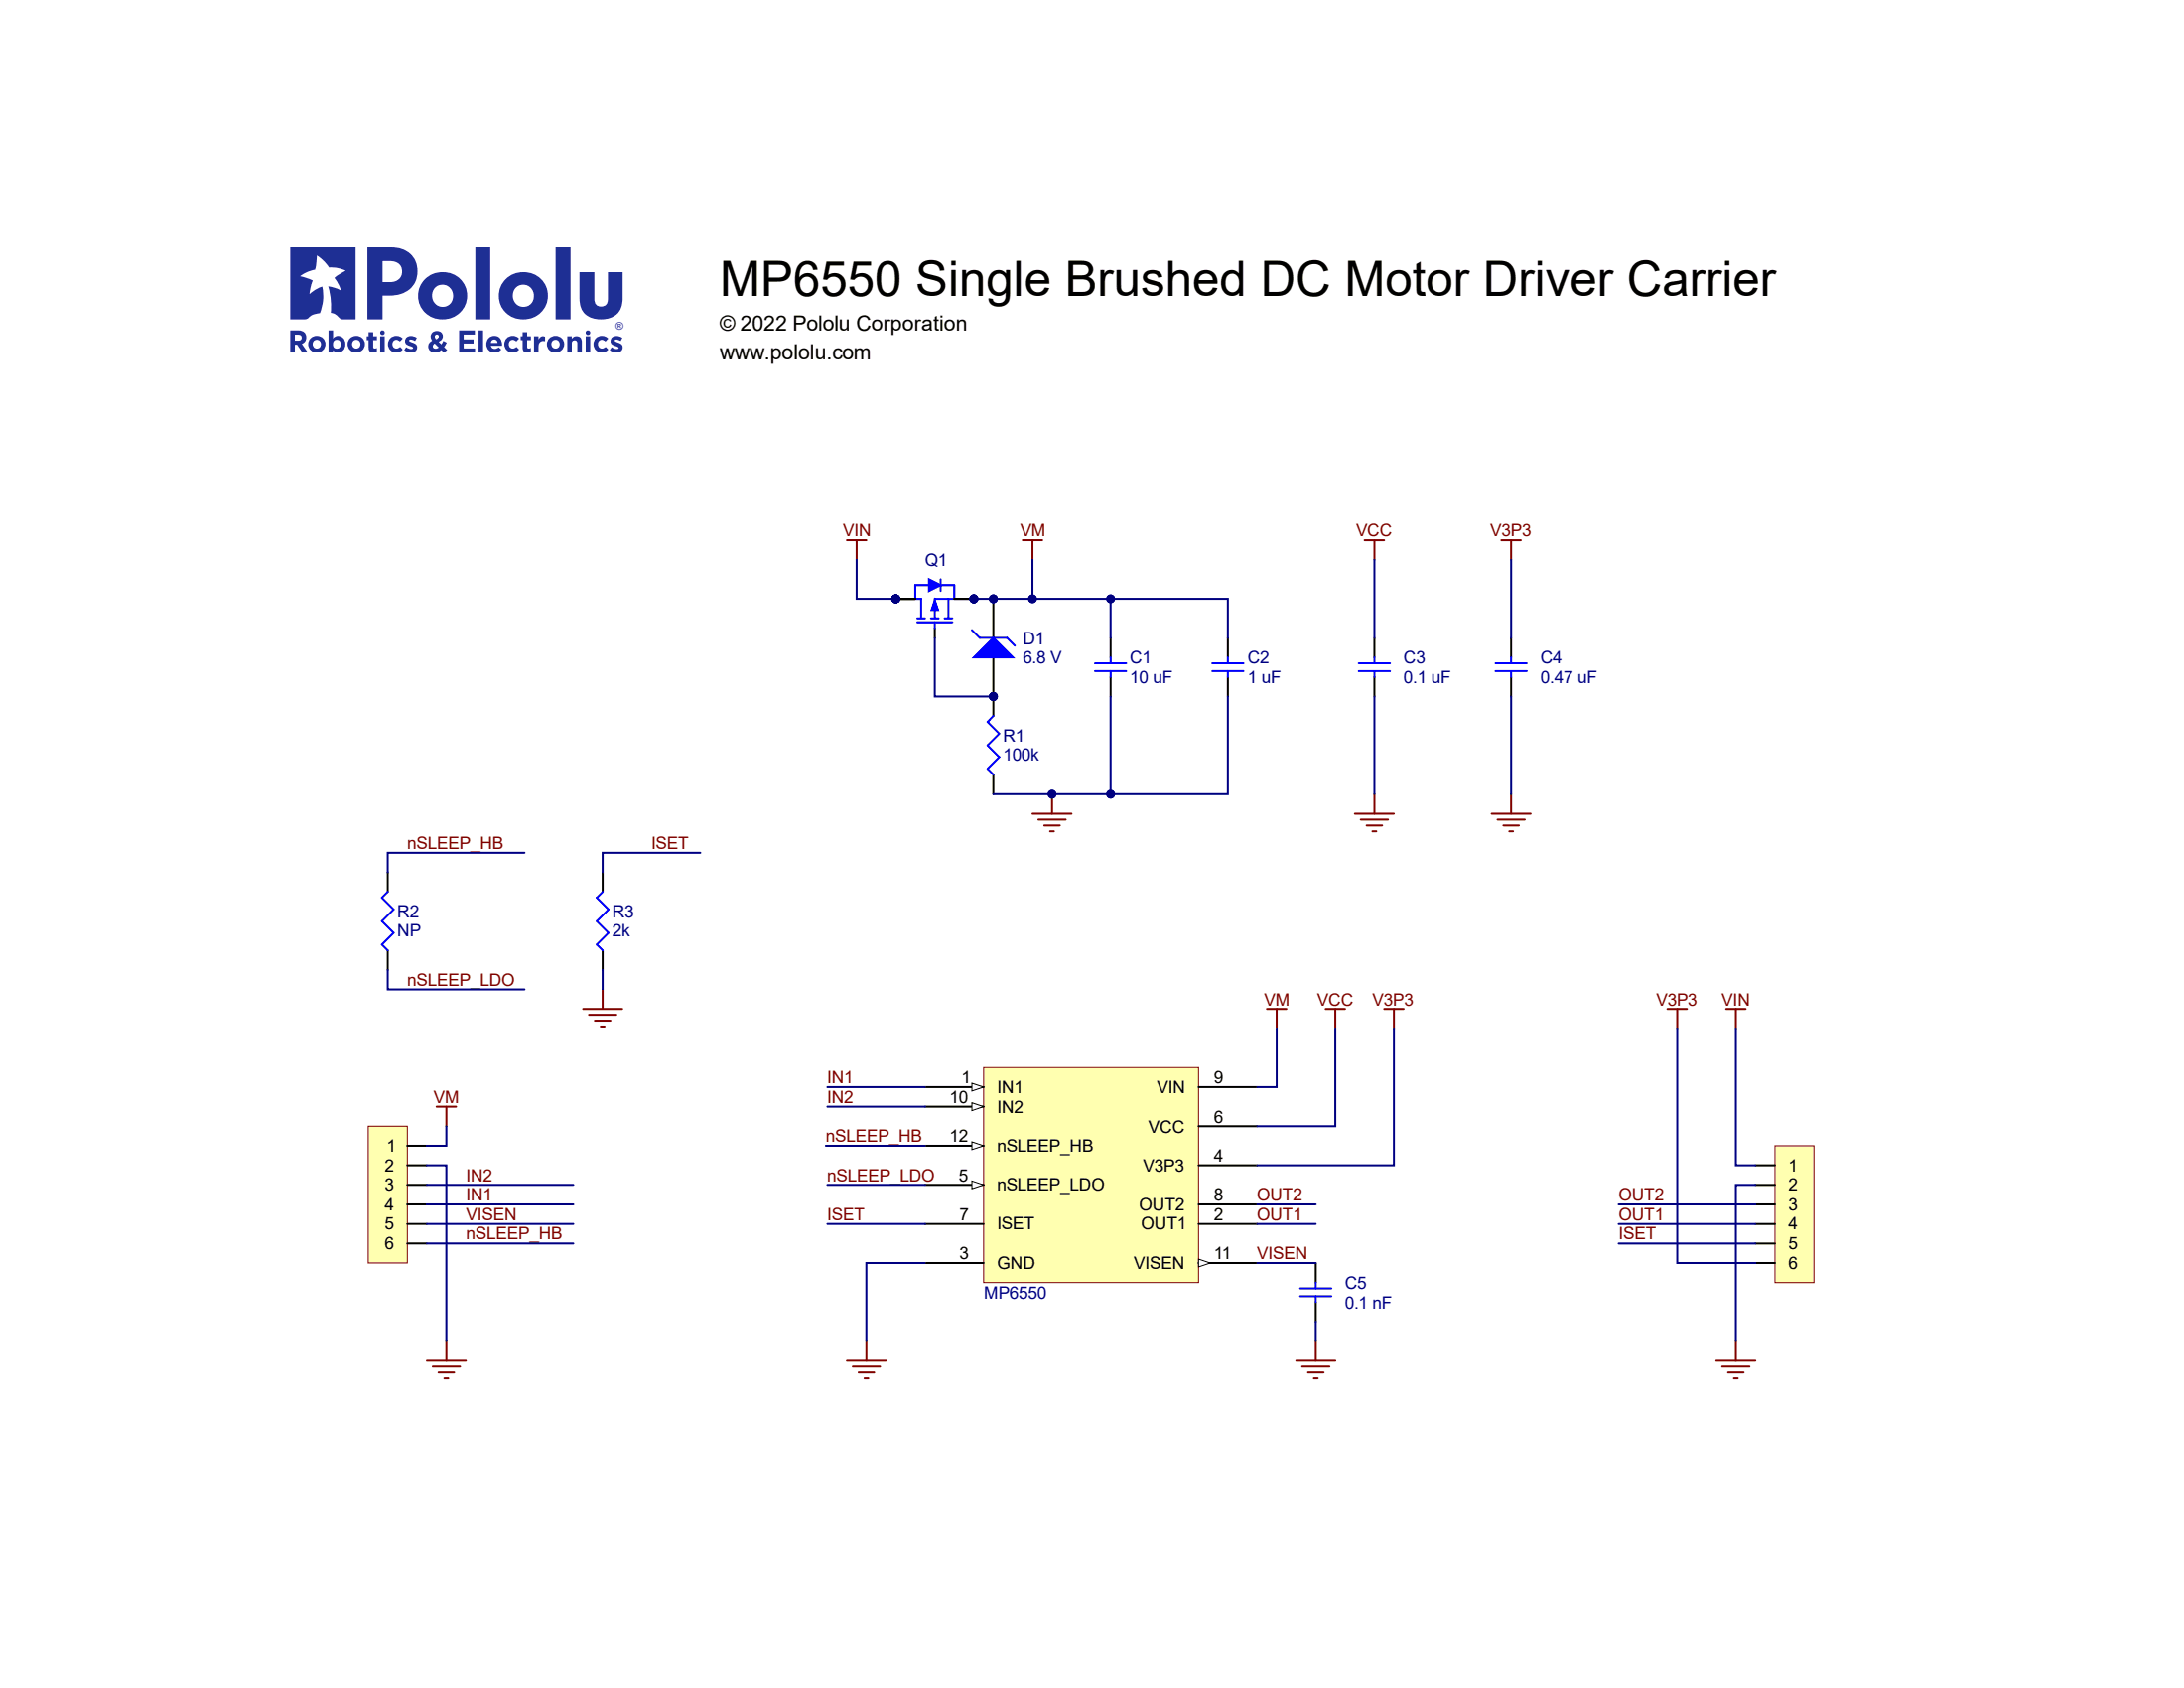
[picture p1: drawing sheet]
<svg xmlns="http://www.w3.org/2000/svg" width="279mm" height="216mm" viewBox="0 0 279 216" stroke-linecap="round" stroke-linejoin="round" font-family="sans-serif">
<path d="M108.3 69.1h2.5M109.6 69.1v2.5" fill="none" stroke="#800000" stroke-width=".25"/>
<circle cx="124.6" cy="76.6" r=".5" fill="#000080"/>
<circle cx="124.6" cy="76.6" r=".5" fill="none" stroke="#000080" stroke-width=".13"/>
<circle cx="114.6" cy="76.6" r=".5" fill="#000080"/>
<circle cx="114.6" cy="76.6" r=".5" fill="none" stroke="#000080" stroke-width=".13"/>
<circle cx="124.6" cy="76.6" r=".5" fill="#000080"/>
<circle cx="124.6" cy="76.6" r=".5" fill="none" stroke="#000080" stroke-width=".13"/>
<circle cx="124.6" cy="76.6" r=".5" fill="#000080"/>
<circle cx="124.6" cy="76.6" r=".5" fill="none" stroke="#000080" stroke-width=".13"/>
<circle cx="114.6" cy="76.6" r=".5" fill="#000080"/>
<circle cx="114.6" cy="76.6" r=".5" fill="none" stroke="#000080" stroke-width=".13"/>
<circle cx="114.6" cy="76.6" r=".5" fill="#000080"/>
<circle cx="114.6" cy="76.6" r=".5" fill="none" stroke="#000080" stroke-width=".13"/>
<circle cx="114.6" cy="76.6" r=".5" fill="#000080"/>
<circle cx="114.6" cy="76.6" r=".5" fill="none" stroke="#000080" stroke-width=".13"/>
<circle cx="114.6" cy="76.6" r=".5" fill="#000080"/>
<circle cx="114.6" cy="76.6" r=".5" fill="none" stroke="#000080" stroke-width=".13"/>
<path d="M119.6 80.3v1.3" fill="none" stroke="#000" stroke-width=".25"/>
<path d="M117.3 79.6h4.5M117.3 79.1h1M117.8 76.6v2.5M119.1 79.1h1M119.6 79.6v.7M120.8 79.1h1M121.3 76.6v2.5M122.1 76.6h-2.5v2.5" fill="none" stroke="#00f" stroke-width=".25"/>
<path d="M119.6 76.6l.5 1.5h-1z" fill="#00f"/>
<path d="M119.6 76.6l.5 1.5h-1z" fill="none" stroke="#00f" stroke-width=".13"/>
<path d="M117.1 76.6h.7" fill="none" stroke="#00f" stroke-width=".25"/>
<path d="M118.8 74.1l1.5 .7-1.5 .8z" fill="#00f"/>
<path d="M118.8 74.1l1.5 .7-1.5 .8zM118.8 74.8h-1.7v1.8M120.3 74.1v1.5M120.3 74.8h1.8v1.8" fill="none" stroke="#00f" stroke-width=".25"/>
<path d="M122.1 76.6h2.5" fill="none" stroke="#000" stroke-width=".25"/>
<circle cx="124.6" cy="76.6" r=".5" fill="#000080"/>
<circle cx="124.6" cy="76.6" r=".5" fill="none" stroke="#000080" stroke-width=".13"/>
<path d="M114.6 76.6h2.5" fill="none" stroke="#000" stroke-width=".25"/>
<circle cx="114.6" cy="76.6" r=".5" fill="#000080"/>
<circle cx="114.6" cy="76.6" r=".5" fill="none" stroke="#000080" stroke-width=".13"/>
<path d="M122.1 76.6h2.5" fill="none" stroke="#000" stroke-width=".25"/>
<circle cx="124.6" cy="76.6" r=".5" fill="#000080"/>
<circle cx="124.6" cy="76.6" r=".5" fill="none" stroke="#000080" stroke-width=".13"/>
<path d="M122.1 76.6h2.5" fill="none" stroke="#000" stroke-width=".25"/>
<circle cx="124.6" cy="76.6" r=".5" fill="#000080"/>
<circle cx="124.6" cy="76.6" r=".5" fill="none" stroke="#000080" stroke-width=".13"/>
<path d="M114.6 76.6h2.5" fill="none" stroke="#000" stroke-width=".25"/>
<circle cx="114.6" cy="76.6" r=".5" fill="#000080"/>
<circle cx="114.6" cy="76.6" r=".5" fill="none" stroke="#000080" stroke-width=".13"/>
<path d="M114.6 76.6h2.5" fill="none" stroke="#000" stroke-width=".25"/>
<circle cx="114.6" cy="76.6" r=".5" fill="#000080"/>
<circle cx="114.6" cy="76.6" r=".5" fill="none" stroke="#000080" stroke-width=".13"/>
<path d="M114.6 76.6h2.5" fill="none" stroke="#000" stroke-width=".25"/>
<circle cx="114.6" cy="76.6" r=".5" fill="#000080"/>
<circle cx="114.6" cy="76.6" r=".5" fill="none" stroke="#000080" stroke-width=".13"/>
<path d="M114.6 76.6h2.5" fill="none" stroke="#000" stroke-width=".25"/>
<circle cx="114.6" cy="76.6" r=".5" fill="#000080"/>
<circle cx="114.6" cy="76.6" r=".5" fill="none" stroke="#000080" stroke-width=".13"/>
<path d="M132.1 104.1h5M132.8 104.8h3.5M133.6 105.6h2M134.3 106.3h.5M134.6 101.6v2.5" fill="none" stroke="#800000" stroke-width=".25"/>
<circle cx="134.6" cy="101.6" r=".5" fill="#000080"/>
<circle cx="134.6" cy="101.6" r=".5" fill="none" stroke="#000080" stroke-width=".13"/>
<path d="M127.1 84.1v5M127.1 99.1v2.5M142.1 81.6v2.5M142.1 86.6v2.5M157.1 81.6v2.5M157.1 86.6v2.5M49.6 111.6v2.5M49.6 121.6v2.5" fill="none" stroke="#000" stroke-width=".25"/>
<path d="M127.1 91.6l-.8 .7 1.5 1.5-1.5 1.5 1.5 1.5-1.5 1.5 .8 .8M140.1 84.8h4M140.1 85.8h4M142.1 84.1v.7M142.1 85.8v.8M155.1 84.8h4M155.1 85.8h4M157.1 84.1v.7M157.1 85.8v.8M49.6 114.1l-.7 .7 1.5 1.5-1.5 1.5 1.5 1.5-1.5 1.5 .7 .8" fill="none" stroke="#00f" stroke-width=".25"/>
<path d="M130.8 69.1h2.5M132.1 69.1v2.5" fill="none" stroke="#800000" stroke-width=".25"/>
<path d="M127.1 81.6l2.5 2.5h-5z" fill="#00f"/>
<path d="M124.3 80.6l1 1M127.1 81.6l2.5 2.5h-5zM128.8 81.6l1 1M173.8 85.8h4M173.8 84.8h4M175.8 84.1v.7M175.8 85.8v.8M191.3 85.8h4M191.3 84.8h4M193.3 84.1v.7M193.3 85.8v.8" fill="none" stroke="#00f" stroke-width=".25"/>
<path d="M175.8 81.6v2.5M175.8 86.6v2.5M193.3 81.6v2.5M193.3 86.6v2.5" fill="none" stroke="#000" stroke-width=".25"/>
<g fill="none" stroke="#800000" stroke-width=".25">
<path d="M174.6 69.1h2.5M175.8 69.1v2.5M192.1 69.1h2.5M193.3 69.1v2.5M173.3 104.1h5M174.1 104.8h3.5M174.8 105.6h2M175.6 106.3h.5M175.8 101.6v2.5M190.8 104.1h5M191.6 104.8h3.5M192.3 105.6h2"/>
<path d="M193.1 106.3h.5M193.3 101.6v2.5"/>
</g>
<path d="M125.8 136.6h27.5v27.4h-27.5z" fill-rule="evenodd" fill="#ffffb0"/>
<path d="M125.8 136.6h27.5v27.4h-27.5z" fill="none" stroke="#800000" stroke-width=".13"/>
<path d="M118.3 139.1h7.5" fill="none" stroke="#000" stroke-width=".25"/>
<path d="M124.3 138.6l1.5 .5-1.5 .5z" fill="#f8fcff"/>
<path d="M124.3 138.6l1.5 .5-1.5 .5z" fill="none" stroke="#000" stroke-width=".13"/>
<path d="M153.3 161.5h7.5" fill="none" stroke="#000" stroke-width=".25"/>
<path d="M153.3 161l1.5 .5-1.5 .5z" fill="#f8fcff"/>
<path d="M153.3 161l1.5 .5-1.5 .5z" fill="none" stroke="#000" stroke-width=".13"/>
<path d="M118.3 141.6h7.5M153.3 144.1h7.5M118.3 161.5h7.5" fill="none" stroke="#000" stroke-width=".25"/>
<path d="M124.3 141.1l1.5 .5-1.5 .5z" fill="#f8fcff"/>
<path d="M124.3 141.1l1.5 .5-1.5 .5z" fill="none" stroke="#000" stroke-width=".13"/>
<path d="M118.3 146.6h7.5M153.3 149h7.5" fill="none" stroke="#000" stroke-width=".25"/>
<path d="M124.3 146.1l1.5 .5-1.5 .5z" fill="#f8fcff"/>
<path d="M124.3 146.1l1.5 .5-1.5 .5z" fill="none" stroke="#000" stroke-width=".13"/>
<path d="M153.3 139.1h7.5M118.3 151.5h7.5M153.3 154h7.5M153.3 156.5h7.5" fill="none" stroke="#000" stroke-width=".25"/>
<path d="M124.3 151.1l1.5 .4-1.5 .6z" fill="#f8fcff"/>
<path d="M124.3 151.1l1.5 .4-1.5 .6z" fill="none" stroke="#000" stroke-width=".13"/>
<path d="M118.3 156.5h7.5M168.3 161.5v2.5M168.3 166.5v2.5" fill="none" stroke="#000" stroke-width=".25"/>
<g fill="none" stroke="#800000" stroke-width=".25">
<path d="M162.1 129.1h2.5M163.3 129.1v2.5M169.6 129.1h2.5M170.8 129.1v2.5M177.1 129.1h2.5M178.3 129.1v2.5M54.6 174h5M55.4 174.8h3.5M56.1 175.5h2M56.9 176.3h.5M57.1 171.5v2.5M108.3 174h5"/>
<path d="M109.1 174.8h3.5M109.8 175.5h2M110.6 176.3h.5M110.8 171.5v2.5M165.8 174h5M166.6 174.8h3.5M167.3 175.5h2M168.1 176.3h.5M168.3 171.5v2.5M219.6 174h5M220.3 174.8h3.5M221.1 175.5h2"/>
<path d="M221.8 176.3h.5M222.1 171.5v2.5"/>
</g>
<path d="M166.3 165.8h4M166.3 164.8h4M168.3 164v.8M168.3 165.8v.7" fill="none" stroke="#00f" stroke-width=".25"/>
<path d="M47.1 144.1h5v17.4h-5z" fill-rule="evenodd" fill="#ffffb0"/>
<path d="M47.1 144.1h5v17.4h-5z" fill="none" stroke="#800000" stroke-width=".13"/>
<path d="M52.1 146.6h2.5M52.1 149h2.5M52.1 154h2.5M52.1 151.5h2.5M52.1 156.5h2.5M52.1 159h2.5" fill="none" stroke="#000" stroke-width=".25"/>
<path d="M227.1 146.6h5v17.4h-5z" fill-rule="evenodd" fill="#ffffb0"/>
<path d="M227.1 146.6h5v17.4h-5z" fill="none" stroke="#800000" stroke-width=".13"/>
<path d="M77.1 111.6v2.5M77.1 121.6v2.5M224.6 149h2.5M224.6 151.6h2.5M224.6 156.6h2.5M224.6 154h2.5M224.6 159h2.5M224.6 161.5h2.5" fill="none" stroke="#000" stroke-width=".25"/>
<path d="M74.6 129.1h5M75.3 129.8h3.5M76.1 130.6h2M76.9 131.3h.4M77.1 126.6v2.5M213.3 129.1h2.5M214.6 129.1v2.5M220.8 129.1h2.5M222.1 129.1v2.5M55.9 141.6h2.5M57.1 141.6v2.5" fill="none" stroke="#800000" stroke-width=".25"/>
<path d="M77.1 114.1l-.8 .7 1.5 1.5-1.5 1.5 1.5 1.5-1.5 1.5 .8 .8" fill="none" stroke="#00f" stroke-width=".25"/>
<path d="M109.6 71.6v5h5" fill="none" stroke="#000080" stroke-width=".25"/>
<circle cx="114.6" cy="76.6" r=".5" fill="#000080"/>
<circle cx="114.6" cy="76.6" r=".5" fill="none" stroke="#000080" stroke-width=".13"/>
<path d="M132.1 71.6v5" fill="none" stroke="#000080" stroke-width=".25"/>
<circle cx="132.1" cy="76.6" r=".5" fill="#000080"/>
<circle cx="132.1" cy="76.6" r=".5" fill="none" stroke="#000080" stroke-width=".13"/>
<path d="M124.6 76.6h17.5" fill="none" stroke="#000080" stroke-width=".25"/>
<circle cx="124.6" cy="76.6" r=".5" fill="#000080"/>
<circle cx="124.6" cy="76.6" r=".5" fill="none" stroke="#000080" stroke-width=".13"/>
<circle cx="132.1" cy="76.6" r=".5" fill="#000080"/>
<circle cx="132.1" cy="76.6" r=".5" fill="none" stroke="#000080" stroke-width=".13"/>
<circle cx="142.1" cy="76.6" r=".5" fill="#000080"/>
<circle cx="142.1" cy="76.6" r=".5" fill="none" stroke="#000080" stroke-width=".13"/>
<path d="M142.1 89.1v12.5" fill="none" stroke="#000080" stroke-width=".25"/>
<circle cx="142.1" cy="101.6" r=".5" fill="#000080"/>
<circle cx="142.1" cy="101.6" r=".5" fill="none" stroke="#000080" stroke-width=".13"/>
<path d="M175.8 71.6v10M193.3 71.6v10M119.6 81.6v7.5h7.5M157.1 89.1v12.5h-30M175.8 89.1v12.5M193.3 89.1v12.5" fill="none" stroke="#000080" stroke-width=".25"/>
<circle cx="134.6" cy="101.6" r=".5" fill="#000080"/>
<circle cx="134.6" cy="101.6" r=".5" fill="none" stroke="#000080" stroke-width=".13"/>
<circle cx="142.1" cy="101.6" r=".5" fill="#000080"/>
<circle cx="142.1" cy="101.6" r=".5" fill="none" stroke="#000080" stroke-width=".13"/>
<path d="M142.1 81.6v-5h15v5" fill="none" stroke="#000080" stroke-width=".25"/>
<circle cx="142.1" cy="76.6" r=".5" fill="#000080"/>
<circle cx="142.1" cy="76.6" r=".5" fill="none" stroke="#000080" stroke-width=".13"/>
<g fill="none" stroke="#000080" stroke-width=".25">
<path d="M67.1 109.1h-17.5v2.5M89.6 109.1h-12.5v2.5M49.6 124.1v2.5h17.5M77.1 124.1v2.5M105.8 139.1h12.5M163.3 131.6v7.5h-2.5M170.8 131.6v12.5h-10M178.3 131.6v17.4h-17.5M214.6 131.6v29.9h10M222.1 131.6v17.4h2.5M54.6 149h2.5v22.5M54.6 156.5h18.8"/>
<path d="M54.6 154h18.8M54.6 151.5h18.8M54.6 159h18.8M57.1 144.1v2.5h-2.5M105.6 146.6h12.7M105.8 156.5h12.5M105.8 141.6h12.5M105.8 151.5h12.5M160.8 156.5h7.5M160.8 154h7.5M207.1 156.6h17.5M207.1 154h17.5"/>
<path d="M207.1 159h17.5M224.6 151.6h-2.5v19.9M118.3 161.5h-7.5v10M160.8 161.5h7.5M168.3 169v2.5"/>
</g>
<text font-size="9.2" fill="#1e2f94" x="37.1" y="40.8">R</text>
<text font-size="6.3" x="92.1" y="37.8">MP6550 Single Brushed DC Motor Driver Carrier</text>
<text font-size="6" fill="#000080" x="126.6" y="80.4">PID102</text>
<text font-size="3.5" fill="#000080" x="126.6" y="91">PIR101</text>
<g font-size="2.7">
<text x="92.1" y="46">www.pololu.com</text>
<text x="92.1" y="42.3">© 2022 Pololu Corporation</text>
</g>
<g font-size="2.2" fill="#800000">
<text x="107.8" y="68.6">VIN</text>
<text x="130.5" y="68.6">VM</text>
<text x="173.5" y="68.6">VCC</text>
<text x="190.7" y="68.6">V3P3</text>
<text x="52.1" y="108.6">nSLEEP_HB</text>
<text x="83.3" y="108.6">ISET</text>
<text x="52.1" y="126.1">nSLEEP_LDO</text>
<text x="161.7" y="128.6">VM</text>
<text x="168.5" y="128.6">VCC</text>
<text x="175.6" y="128.6">V3P3</text>
<text x="211.9" y="128.6">V3P3</text>
<text x="220.3" y="128.6">VIN</text>
<text x="55.5" y="141">VM</text>
<text x="105.8" y="138.6">IN1</text>
<text x="105.8" y="141">IN2</text>
<text x="105.6" y="146">nSLEEP_HB</text>
<text x="59.6" y="151.1">IN2</text>
<text x="59.6" y="153.6">IN1</text>
<text x="105.8" y="151.1">nSLEEP_LDO</text>
<text x="160.8" y="153.6">OUT2</text>
<text x="207.1" y="153.6">OUT2</text>
<text x="59.6" y="156.1">VISEN</text>
<text x="59.6" y="158.6">nSLEEP_HB</text>
<text x="105.8" y="156.1">ISET</text>
<text x="160.8" y="156.1">OUT1</text>
<text x="160.8" y="161.1">VISEN</text>
<text x="207.1" y="158.6">ISET</text>
<text x="207.1" y="156.1">OUT1</text>
</g>
<g font-size="2.2" fill="#000080">
<text x="118.3" y="72.4">Q1</text>
<text x="130.9" y="82.4">D1</text>
<text x="130.9" y="84.9">6.8 V</text>
<text x="144.6" y="87.4">10 uF</text>
<text x="144.6" y="84.9">C1</text>
<text x="159.6" y="87.4">1 uF</text>
<text x="159.6" y="84.9">C2</text>
<text x="179.6" y="87.4">0.1 uF</text>
<text x="179.6" y="84.9">C3</text>
<text x="197.1" y="87.4">0.47 uF</text>
<text x="197.1" y="84.9">C4</text>
<text x="128.3" y="94.9">R1</text>
<text x="128.3" y="97.3">100k</text>
<text x="50.8" y="119.8">NP</text>
<text x="50.8" y="117.4">R2</text>
<text x="78.3" y="119.8">2k</text>
<text x="78.3" y="117.4">R3</text>
<text x="125.9" y="166.1">MP6550</text>
<text x="172" y="167.3">0.1 nF</text>
<text x="172" y="164.8">C5</text>
</g>
<g font-size="2.2">
<text x="121.5" y="141">10</text>
<text x="123" y="138.6">1</text>
<text x="127.6" y="139.9">IN1</text>
<text x="127.6" y="142.3">IN2</text>
<text x="148" y="139.9">VIN</text>
<text x="155.3" y="138.6">9</text>
<text x="155.3" y="143.6">6</text>
<text x="49.2" y="149.8">2</text>
<text x="49.5" y="147.3">1</text>
<text x="121.5" y="146">12</text>
<text x="127.6" y="147.3">nSLEEP_HB</text>
<text x="146.2" y="149.8">V3P3</text>
<text x="146.9" y="144.9">VCC</text>
<text x="155.3" y="148.6">4</text>
<text x="228.8" y="149.8">1</text>
<text x="49.2" y="154.8">4</text>
<text x="49.2" y="152.3">3</text>
<text x="122.6" y="151.1">5</text>
<text x="127.6" y="152.3">nSLEEP_LDO</text>
<text x="145.7" y="154.8">OUT2</text>
<text x="155.3" y="153.6">8</text>
<text x="228.8" y="152.3">2</text>
<text x="228.8" y="154.8">3</text>
<text x="49.2" y="157.3">5</text>
<text x="49.2" y="159.8">6</text>
<text x="122.7" y="161.1">3</text>
<text x="122.7" y="156.1">7</text>
<text x="127.6" y="157.3">ISET</text>
<text x="146" y="157.3">OUT1</text>
<text x="155.3" y="156.1">2</text>
<text x="155.3" y="161.1">11</text>
<text x="228.8" y="157.3">4</text>
<text x="228.8" y="159.8">5</text>
<text x="127.6" y="162.4">GND</text>
<text x="145.1" y="162.4">VISEN</text>
<text x="228.8" y="162.4">6</text>
</g>
<text font-size="1.4" fill="#1e2f94" x="78.7" y="42.1">®</text>
</svg>
